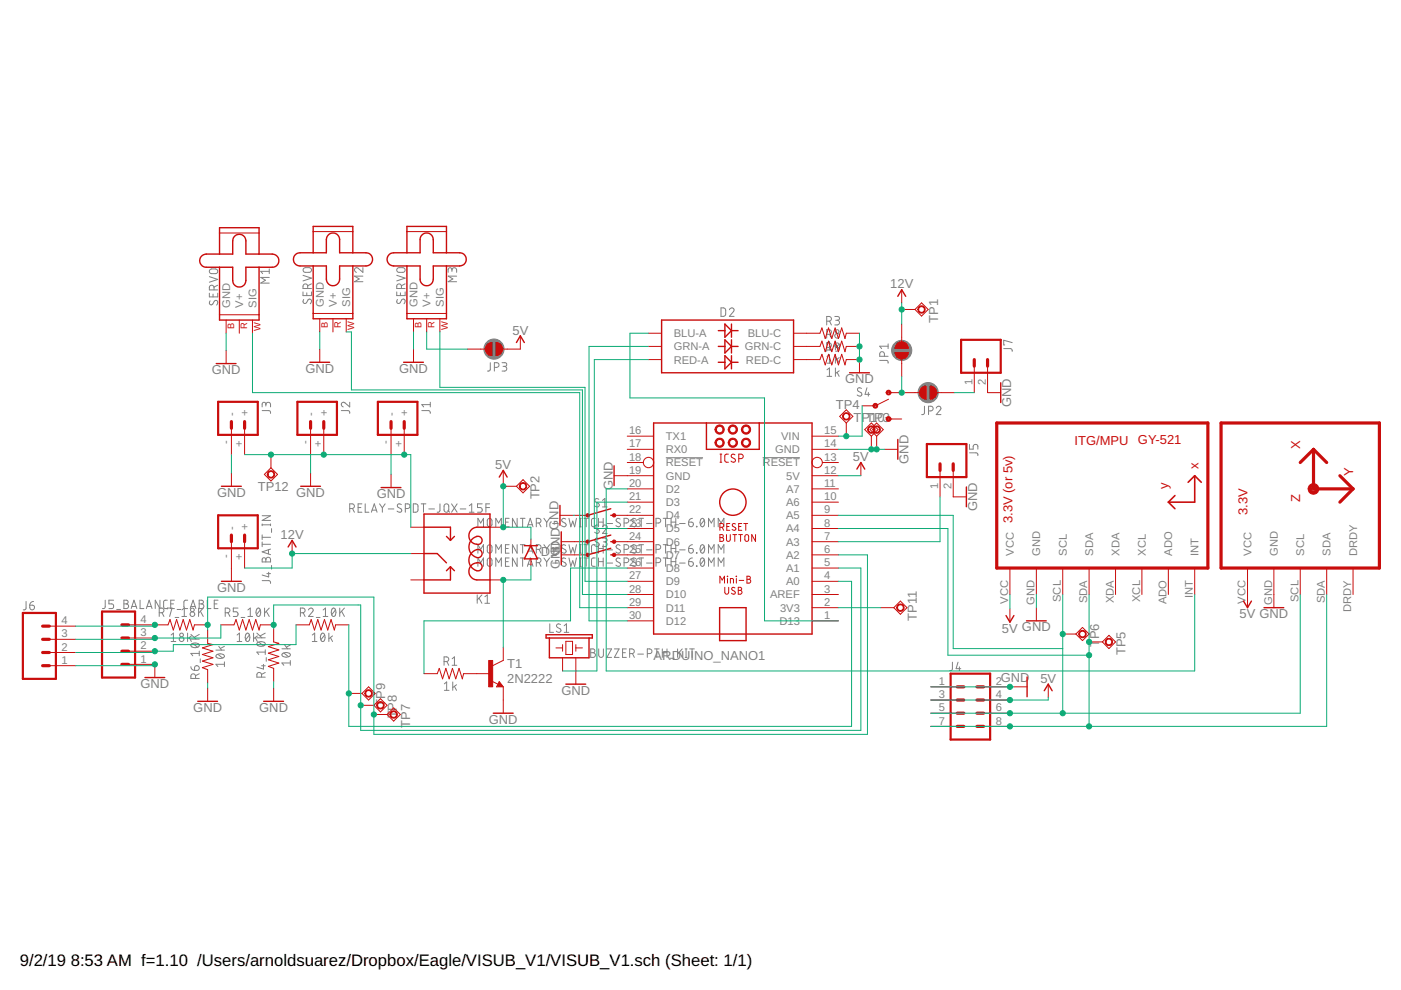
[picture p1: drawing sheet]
<svg xmlns="http://www.w3.org/2000/svg" width="297mm" height="210mm" viewBox="0 0 297 210" stroke-linecap="round" stroke-linejoin="round" font-family="sans-serif">
<g fill="none" stroke="#808080" stroke-width=".21">
<path d="M44.4 58.7l1.8 .5-1.8 .6M44.6 57.1l1.1-.1a.5 .5 0 0 1 .5 .5 .5 .5 0 0 1-.5 .5l-1.1-.1-.2-.3zM57.1 58.8h-1.8l1 .6-1 .6h1.8M57.1 57.5h-1.8l.4 .5M57.1 57v1M64.2 58.4l1.8 .6-1.8 .6M64.4 56.9l1.1-.2a.5 .5 0 0 1 .5 .5 .5 .5 0 0 1-.5 .5l-1.1-.1-.1-.3zM76.9 56.7v1l-1-.8a.49 .49 0 0 0-.7 .2 .49 .49 0 0 0 .4 .6M76.9 58.5h-1.7l1 .6-1 .6h1.7M84.1 58.4l1.8 .6-1.8 .6M84.3 56.9l1.1-.2a.5 .5 0 0 1 .5 .5 .5 .5 0 0 1-.5 .5l-1.1-.1-.2-.3zM95.8 57.3a.5 .5 0 0 1 .5-.5 .5 .5 0 0 1 .5 .5v.4"/>
<path d="M95.8 57.6v-.5a.4 .4 0 0 0-.4-.4 .4 .4 0 0 0-.4 .4v.6M96.8 58.5h-1.8l1 .6-1 .6h1.8M44.4 62.2v.7h1.8v-.7M44.5 63.8l-.1 .6 .4 .2 .2-.1 .4-.6a.46 .46 0 0 1 .7-.1 .46 .46 0 0 1 0 .7l-.2 .2M45.2 62.4v.5M45.4 61.5v-.5a.5 .5 0 0 0-.5-.5 .5 .5 0 0 0-.5 .5v.5h1.8M46.2 60.5l-.8 .4M64.2 61.9v.8h1.8v-.8M64.4 63.5l-.1 .6 .3 .2 .4-.1 .3-.6a.42 .42 0 0 1 .6-.1 .42 .42 0 0 1 .1 .5l-.2 .4M65 62.1v.6M65.2 61.2v-.5a.5 .5 0 0 0-.5-.5 .5 .5 0 0 0-.5 .5v.5h1.8M66 60.2l-.8 .4"/>
<path d="M84.1 61.9v.8h1.8v-.8M84.3 63.5l-.2 .6 .4 .2h.3l.4-.7a.42 .42 0 0 1 .5-.1 .42 .42 0 0 1 .2 .5l-.2 .4M84.9 62.1v.6M85.1 61.2v-.5a.5 .5 0 0 0-.5-.5 .5 .5 0 0 0-.5 .5v.5h1.8M85.9 60.2l-.8 .4M103.9 76.9v1.5l-.2 .3h-.3M104.8 77.9h.5a.5 .5 0 0 0 .5-.5 .5 .5 0 0 0-.5-.5h-.5v1.8M106.4 76.9h.6a.39 .39 0 0 1 .4 .4 .39 .39 0 0 1-.4 .4h-.3M107 77.7a.5 .5 0 0 1 .4 .5 .5 .5 0 0 1-.4 .5h-.6M152.9 65.3h.6l.3 .3v1.1l-.3 .4h-.6zM154.6 65.7a.49 .49 0 0 1 .7-.4 .49 .49 0 0 1 .2 .8l-.9 1h1M175.3 68.1h.5a.5 .5 0 0 0 .5-.5 .5 .5 0 0 0-.5-.5h-.5v1.8"/>
<path d="M175.3 70.9h.5a.5 .5 0 0 0 .5-.5 .5 .5 0 0 0-.5-.5h-.5v1.8M175.3 73.7h.5a.5 .5 0 0 0 .5-.5 .5 .5 0 0 0-.5-.5h-.5v1.8M175.3 72.8l.6-.4v1.8M175.3 75.6l.6-.4v1.8M175.3 78.4l.6-.4v1.8M175.3 74.2h1M175.3 77h1M175.3 79.8h1M175.9 68.1l.4 .8M175.9 70.9l.4 .8M175.9 73.7l.4 .8M177 67.1h.6a.4 .4 0 0 1 .4 .4 .4 .4 0 0 1-.4 .4h-.4"/>
<path d="M177.1 72.9l.3-.2 .5 .2 .1 .8-.9-.1-.1-.3zM177.1 72.4v1.8M177.1 75.2v1.8M177.1 78v1.8M177.5 73.4l.4 .8M177.5 76.2l.4 .8M177.5 79l.4 .8M177.5 67.9a.5 .5 0 0 1 .5 .5 .5 .5 0 0 1-.5 .5h-.5M177.9 73l-.8 .6M177.9 75.8l-.8 .6M177.9 78.6l-.8 .6M178 73.7l-.2 .6-.6 .2"/>
<path d="M186.5 76.4h1.6l.2 .2v.4M187.5 75.5v-.4a.5 .5 0 0 0-.5-.5 .5 .5 0 0 0-.5 .5v.4h1.8M188.3 72.9v1M188.3 73.4h-1.8l.4 .5M212.8 73.9h1.6l.2 .2v.4M214.6 72.6l-1.8-.5v1h.2M55.6 87.1h1.5l.2 .2 .1 .4M56.4 85.8a.5 .5 0 0 1 .5-.5 .5 .5 0 0 1 .5 .5v.5M56.4 86.1v-.4a.39 .39 0 0 0-.4-.4 .39 .39 0 0 0-.4 .4v.6M72.4 87.1h1.5l.2 .2v.4M74.1 85.3v1l-.9-.9a.49 .49 0 0 0-.8 .2 .49 .49 0 0 0 .4 .7M89.4 87.1h1.6l.2 .6"/>
<path d="M91.2 85.3v1M91.2 85.8h-1.8l.4 .5M141.2 97h7.9M161.7 97h7.9M182.6 82.4l-.6-.2-.2 .4 .1 .3 .6 .3a.42 .42 0 0 1 .2 .6 .42 .42 0 0 1-.6 .2l-.4-.2M183.8 82.2l-.4 1.4h1M184.1 83.2v.8M196 86.1v1.6l-.3 .2h-.3M196.9 87.1h.5a.5 .5 0 0 0 .5-.5 .5 .5 0 0 0-.5-.5h-.5v1.8M198.5 86.5a.49 .49 0 0 1 .7-.4 .49 .49 0 0 1 .1 .8l-.8 1h1M205.5 96h1.6l.2 .2v.4M205.5 94.2v1h.8v-.6a.51 .51 0 0 1 .5-.4 .51 .51 0 0 1 .5 .4v.6"/>
<path d="M55.6 111.3h1.8M55.6 111.1v.4M55.6 113.4v1M55.6 114.9v1M55.6 115.4h1.8M55.6 113.9h1.8M55.6 109.3h1.8l-1.8 1h1.8M55.7 118.4l.4-.1 .3 .4a.5 .5 0 0 1 .5-.6 .5 .5 0 0 1 .5 .6v.4h-1.8zM56.4 118.7v.4M56.9 116.6v.9M57.4 111.1v.4M57.4 116.4l-1.8 .6 1.8 .6"/>
<path d="M57.6 112.1v.8M57.6 119.9v.8M74.1 107.8h.6a.5 .5 0 0 0 .4-.5 .5 .5 0 0 0-.4-.5h-.6v1.8M74.7 107.8l.4 .8M75.9 107.6h.6M76.7 106.8h-.8v1.8h.8M77.4 106.8v1.8h.8M78.7 108.6l.7-1.8 .5 1.8M78.9 108.2h.9M80.5 106.8l.6 .9M81.1 107.7v.9M81.7 106.8l-.6 .9"/>
<path d="M82.3 107.9h1.2M85.1 107l-.6-.2-.3 .4 .1 .3 .7 .4a.42 .42 0 0 1 .1 .5 .42 .42 0 0 1-.5 .2l-.4-.2M85.9 107.8h.5a.5 .5 0 0 0 .5-.5 .5 .5 0 0 0-.5-.5h-.5v1.8M87.6 106.8h.7l.3 .4v1.1l-.3 .3h-.7zM89.3 106.8h1M89.8 106.8v1.8M90.9 107.9h1.2M93.3 106.8l-.1 1.6-.2 .2h-.3M94.3 107l.3-.2 .4 .2 .1 1.1a.5 .5 0 0 1-.5 .5 .5 .5 0 0 1-.5-.5zM95 108.2l.3 .4M95.7 106.8l1.2 1.8M96.9 106.8l-1.2 1.8"/>
<path d="M97.6 107.9h1.2M99.5 108.6h1M99.5 107.2l.5-.4v1.8M101.3 111.7v-1.8l.6 1 .6-1v1.8M101.3 117.3v-1.8l.6 1 .6-1v1.8M102.2 106.8h-1v.8h.6a.51 .51 0 0 1 .4 .5 .51 .51 0 0 1-.4 .5h-.6M103 107.6h.8M103.4 110.1l.3-.2 .5 .2 .1 1.1a.5 .5 0 0 1-.5 .5 .5 .5 0 0 1-.5-.5zM103.4 118.5l.3-.2 .5 .2 .1 1.1a.5 .5 0 0 1-.5 .5 .5 .5 0 0 1-.5-.5zM103.4 115.7l.3-.2 .5 .2 .1 1.1a.5 .5 0 0 1-.5 .5 .5 .5 0 0 1-.5-.5zM103.8 106.8h-.8v1.8M105.1 111.7v-1.8l.6 1 .6-1v1.8"/>
<path d="M105.1 117.3v-1.8l.6 1 .6-1v1.8M107.2 110.7h.6M107.2 119.1h.6M107.2 116.3h.6M107.9 109.9h-.7v1.8h.7M107.9 115.5h-.7v1.8h.7M107.9 118.3h-.7v1.8h.7M109.6 109.9v1.8l-1-1.8v1.8M109.6 115.5v1.8l-1-1.8v1.8M109.6 118.3v1.8l-1-1.8v1.8M110.3 109.9h1M110.3 118.3h1"/>
<path d="M110.3 115.5h1M110.8 109.9v1.8M110.8 115.5v1.8M110.8 118.3v1.8M111.8 111.7l.6-1.8 .6 1.8M111.8 117.3l.6-1.8 .6 1.8M112 111.3h.9M112 119.6h.9M112 116.8h.9M113.7 110.9h.5a.5 .5 0 0 0 .5-.5 .5 .5 0 0 0-.5-.5h-.5v1.8M113.7 119.3h.5a.5 .5 0 0 0 .5-.5 .5 .5 0 0 0-.5-.5h-.5v1.8M113.7 116.5h.5a.5 .5 0 0 0 .5-.5 .5 .5 0 0 0-.5-.5h-.5v1.8"/>
<path d="M114.3 110.9l.4 .8M114.3 119.3l.4 .8M114.3 116.5l.4 .8M115.3 109.9l.6 .8M115.3 118.3l.6 .8M115.3 115.5l.6 .8M115.9 110.7v1M115.9 116.3v1M115.9 119.1v1M116.5 109.9l-.6 .8M116.5 118.3l-.6 .8M116.5 115.5l-.6 .8"/>
<path d="M117.2 111h1.1M117.2 119.4h1.1M117.2 116.6h1.1M119.9 110a.46 .46 0 0 0-.6-.1 .46 .46 0 0 0-.1 .7l.6 .3a.45 .45 0 0 1 .1 .7 .45 .45 0 0 1-.7 0l-.2-.2M119.9 118.4a.46 .46 0 0 0-.6-.1 .46 .46 0 0 0-.1 .7l.6 .3a.45 .45 0 0 1 .1 .7 .45 .45 0 0 1-.7 0l-.2-.2M119.9 115.7a.44 .44 0 0 0-.6-.1 .44 .44 0 0 0 0 .6l.5 .3a.45 .45 0 0 1 .1 .7 .45 .45 0 0 1-.7 0l-.2-.2M120.6 109.9l.4 1.8 .4-1.2 .4 1.2 .4-1.8M120.6 118.3l.4 1.8 .4-1.2 .4 1.2 .4-1.8M120.6 115.5l.4 1.8 .4-1.2 .4 1.2 .4-1.8M122.8 111.7h.4M122.8 109.9h.4M122.8 118.3h.4"/>
<path d="M122.8 117.3h.4M122.8 115.5h.4M123 109.9v1.8M123 115.5v1.8M123 118.3v1.8M123.8 109.9h1M123.8 118.3h1M123.8 115.5h1M124.3 109.9v1.8M124.3 115.5v1.8M124.3 118.3v1.8M126.2 109.9h-.6l-.2 .4v1.1l.2 .3h.6"/>
<path d="M126.2 118.3h-.6l-.2 .4v1.1l.2 .3h.6M126.2 115.5h-.6l-.2 .4v1.1l.2 .3h.6M126.9 110.7h1M126.9 109.9v1.8M126.9 115.5v1.8M126.9 118.3v1.8M126.9 119.1h1M126.9 116.3h1M127 105.9l-.3-.2a.41 .41 0 0 0-.5 .2 .41 .41 0 0 0 .1 .5l.6 .3a.45 .45 0 0 1 0 .7 .45 .45 0 0 1-.7 0l-.1-.1M127 114.2a.45 .45 0 0 0-.7 0 .45 .45 0 0 0 0 .7l.6 .2a.48 .48 0 0 1-.1 .8 .48 .48 0 0 1-.7-.3M127 111.4a.45 .45 0 0 0-.7-.1 .45 .45 0 0 0-.1 .7l.7 .4a.45 .45 0 0 1 0 .6 .45 .45 0 0 1-.7 0l-.1-.2M127.7 114.1h.6a.4 .4 0 0 1 .4 .4 .4 .4 0 0 1-.4 .4h-.4"/>
<path d="M127.7 111.7a.48 .48 0 0 1 .7-.4 .48 .48 0 0 1 .2 .8l-.9 1h1M127.7 106.1l.5-.4v1.8M127.7 107.5h1M127.9 109.9v1.8M127.9 115.5v1.8M127.9 118.3v1.8M128.2 114.9a.5 .5 0 0 1 .5 .5 .5 .5 0 0 1-.5 .5h-.5M128.7 111h1.2M128.7 119.4h1.2M128.7 116.6h1.2M131.5 110a.45 .45 0 0 0-.7-.1 .45 .45 0 0 0-.1 .7l.7 .3a.45 .45 0 0 1 0 .7 .45 .45 0 0 1-.7 0l-.1-.2M131.5 118.4a.45 .45 0 0 0-.7-.1 .45 .45 0 0 0-.1 .7l.7 .3a.45 .45 0 0 1 0 .7 .45 .45 0 0 1-.7 0l-.1-.2"/>
<path d="M131.5 115.7a.44 .44 0 0 0-.7-.1 .44 .44 0 0 0 0 .6l.6 .3a.45 .45 0 0 1 0 .7 .45 .45 0 0 1-.7 0l-.1-.2M132.3 110.9h.5a.5 .5 0 0 0 .5-.5 .5 .5 0 0 0-.5-.5h-.5v1.8M132.3 119.3h.5a.5 .5 0 0 0 .5-.5 .5 .5 0 0 0-.5-.5h-.5v1.8M132.3 116.5h.5a.5 .5 0 0 0 .5-.5 .5 .5 0 0 0-.5-.5h-.5v1.8M134.8 110a.45 .45 0 0 0-.6-.1 .45 .45 0 0 0-.2 .7l.7 .3a.46 .46 0 0 1 .1 .7 .46 .46 0 0 1-.7 0l-.2-.2M134.8 118.4a.45 .45 0 0 0-.6-.1 .45 .45 0 0 0-.2 .7l.7 .3a.46 .46 0 0 1 .1 .7 .46 .46 0 0 1-.7 0l-.2-.2M134.8 115.7a.44 .44 0 0 0-.7-.1 .44 .44 0 0 0 .1 .6l.5 .3a.45 .45 0 0 1 .1 .7 .45 .45 0 0 1-.7 0l-.2-.2M135.4 109.9h1M135.4 118.3h1M135.4 115.5h1M136 109.9v1.8M136 115.5v1.8"/>
<path d="M136 118.3v1.8M137.1 111h1.2M137.1 119.4h1.2M137.1 116.6h1.2M139.1 110.9h.5a.5 .5 0 0 0 .5-.5 .5 .5 0 0 0-.5-.5h-.5v1.8M139.1 119.3h.5a.5 .5 0 0 0 .5-.5 .5 .5 0 0 0-.5-.5h-.5v1.8M139.1 116.5h.5a.5 .5 0 0 0 .5-.5 .5 .5 0 0 0-.5-.5h-.5v1.8M140.6 109.9h1M140.6 118.3h1M140.6 115.5h1M141.1 109.9v1.8M141.1 115.5v1.8"/>
<path d="M141.1 118.3v1.8M142.3 110.7h1M142.3 109.9v1.8M142.3 115.5v1.8M142.3 118.3v1.8M142.3 119.1h1M142.3 116.3h1M143.3 109.9v1.8M143.3 115.5v1.8M143.3 118.3v1.8M144.1 111h1.2M144.1 119.4h1.2"/>
<path d="M144.1 116.6h1.2M146 110.7h.6a.5 .5 0 0 1 .4 .6 .5 .5 0 0 1-.5 .4 .5 .5 0 0 1-.5-.5zM146 119.1h.6a.51 .51 0 0 1 .4 .5 .51 .51 0 0 1-.5 .5 .51 .51 0 0 1-.5-.5zM146 116.3h.6a.51 .51 0 0 1 .4 .5 .51 .51 0 0 1-.5 .5 .51 .51 0 0 1-.5-.5zM146.8 109.9l-.6 .3-.2 .5M146.8 118.3l-.6 .3-.2 .5M146.8 115.5l-.6 .3-.2 .5M147.7 111.6l.1 .1zM147.7 117.2l.1 .1zM147.7 120l.1 .1zM148.7 110l.2-.1a1.07 1.07 0 0 1 0 1.8 1.12 1.12 0 0 1-.2-1.7zM148.7 118.4l.2-.1a1.06 1.06 0 0 1 0 1.8 1.11 1.11 0 0 1-.2-1.7z"/>
<path d="M148.7 115.6l.2-.1a1.07 1.07 0 0 1 0 1.8 1.12 1.12 0 0 1-.2-1.7zM149.3 110.3l-.8 1M149.3 118.7l-.8 1M149.3 115.9l-.8 1M150.2 111.7v-1.8l.6 1 .6-1v1.8M150.2 117.3v-1.8l.6 1 .6-1v1.8M152.3 111.7v-1.8l.6 1 .6-1v1.8M152.3 117.3v-1.8l.6 1 .6-1v1.8M5.5 127.5v1.6l-.2 .2h-.4M6.3 128.3h.6a.51 .51 0 0 1 .4 .6 .51 .51 0 0 1-.5 .4 .51 .51 0 0 1-.5-.5zM7.1 127.5l-.6 .3-.2 .5M22.3 127.3v1.5l-.2 .2h-.4"/>
<path d="M24.1 127.3h-1v.7h.6a.51 .51 0 0 1 .4 .5 .51 .51 0 0 1-.4 .5h-.6M24.7 129.2h.8M26.3 127.3h.5a.39 .39 0 0 1 .4 .3 .39 .39 0 0 1-.4 .4 .5 .5 0 0 1 .5 .5 .5 .5 0 0 1-.5 .5h-.5zM26.3 128h.5M27.8 129l.6-1.7 .6 1.7M28 128.6h.9M29.7 127.3v1.7h.8M31 129l.6-1.7 .6 1.7M31.2 128.6h.9M33.8 129.9h.4a.5 .5 0 0 0 .6-.5 .5 .5 0 0 0-.6-.5h-.4v1.8M33.9 127.3v1.7l-1-1.7v1.7M34.4 129.9l.4 .8"/>
<path d="M35.5 127.3h-.6l-.2 .3v1.2l.2 .2h.6M35.5 129.1v-.2h1l-.5 1.8M36.2 128h.6M36.3 136h1M36.3 134.6l.5-.4v1.8M37 127.3h-.8v1.7h.8M37.1 130.9h.8M37.5 129.2h.8M38.6 130.7h1M38.6 129.3l.5-.4v1.8M39.8 134.2v1.8M39.8 127.3h-.6l-.2 .3 .1 1.3 .7 .1"/>
<path d="M40.1 135.2l.5 .8M40.3 129l.6-1.7 .6 1.7M40.5 128.6h.9M40.5 135.5h1.7M40.5 134.5l1.1 1M40.6 136.5a1.11 1.11 0 0 1 1.6 .3 1.03 1.03 0 0 1-1.7 0zM40.6 134.8l-.8 .6M40.9 136.4l1 .8M42.1 128.9v1.8M42.2 127.3h.5a.39 .39 0 0 1 .4 .3 .39 .39 0 0 1-.4 .4 .5 .5 0 0 1 .5 .5 .5 .5 0 0 1-.5 .5h-.5zM42.2 128h.5M42.2 138.5h-1.7l.4 .5"/>
<path d="M42.2 138v1M42.2 134.5l-1 .6M42.5 139.7v.8M42.5 129.6l.6 1.1M43.1 128.9l-1 1.1M43.9 127.3v1.7h.8M45.4 128h.6M45.8 137.8h1.8M45.9 138.9a1.12 1.12 0 0 1 1.7 .2 1.07 1.07 0 0 1-1.8 0zM46.2 138.7l1 .8M46.2 127.3h-.8v1.7h.8M46.4 137l.6 .8"/>
<path d="M47.6 137l-.9 .5M47.8 129.9h.4a.5 .5 0 0 0 .6-.5 .5 .5 0 0 0-.6-.5h-.4v1.8M48.3 129.9l.4 .8M50.3 134.6l.5-.4v1.8M50.3 136h1M50.5 128.9h-1v.8h.6a.51 .51 0 0 1 .4 .5 .51 .51 0 0 1-.4 .5h-.6M51.1 130.9h.8M52.2 134.4l.3-.2a1.06 1.06 0 0 1 0 1.8 1.09 1.09 0 0 1-.3-1.6zM52.6 130.7h1M52.6 129.3l.5-.4v1.8M52.9 134.6l-.8 1M53.8 134.2v1.8"/>
<path d="M54.1 135.2l.5 .8M54.5 135.2h1.7M54.5 134.2l1 1M54.5 129l.3-.1a1.06 1.06 0 0 1 0 1.8 1.11 1.11 0 0 1-.3-1.7zM54.6 136.3a1.11 1.11 0 0 1 1.6 .2 1.06 1.06 0 0 1-1.7 0zM54.6 134.8l-.8 .6M54.9 136.1l1 .8M55.2 129.3l-.8 1M55.6 123.1h1.5l.2 .3 .1 .3M56.1 128.9v1.8M56.2 138.3h-1.7l.4 .5M56.2 137.8v1"/>
<path d="M56.2 134.2l-1 .6M56.5 139.4v.8M56.5 129.6l.6 1.1M56.6 121.6h.8M57 121.3v1l-1.4-.4M57.1 128.9l-1 1.1M59.8 137.6h1.8M59.8 138.7a1.15 1.15 0 0 1 1.8 .1 1.03 1.03 0 0 1-1.8 0zM60.2 138.5l1 .7M60.4 136.8l.6 .8M61.6 136.8l-.9 .4M63.7 129.9h.5a.5 .5 0 0 0 .5-.5 .5 .5 0 0 0-.5-.5h-.5v1.8"/>
<path d="M64.3 129.9l.4 .8M65.4 129.3a.49 .49 0 0 1 .7-.4 .49 .49 0 0 1 .2 .8l-.9 1h1M66.2 136h1M66.2 134.6l.5-.4v1.8M67.1 130.9h.8M68.2 134.4l.2-.2a1.06 1.06 0 0 1 0 1.8 1.09 1.09 0 0 1-.2-1.6zM68.5 130.7h1M68.5 129.3l.5-.4v1.8M68.8 134.6l-.8 1M69.7 134.2v1.8M70.1 135.2l.4 .8M70.5 129l.2-.1a1.03 1.03 0 0 1 0 1.8 1.13 1.13 0 0 1-.2-1.7z"/>
<path d="M70.5 134.8l-.8 .6M71.1 129.3l-.8 1M72 128.9v1.8M72.4 129.6l.6 1.1M73 128.9l-1 1.1M95.9 139.7l.5-.4v1.8M101.2 126.1v1.8M101.3 120.1v-1.8l.6 1 .6-1v1.8M101.6 126.8l.6 1.1M102.2 126.1l-1 1.1M102.8 126.5l.5-.4v1.8M102.8 127.9h1"/>
<path d="M105.1 120.1v-1.8l.6 1 .6-1v1.8M111.8 120.1l.6-1.8 .6 1.8M116.6 132.3v1.8h.8M118.8 132.4a.45 .45 0 0 0-.6 0 .45 .45 0 0 0 0 .6l.5 .3a.45 .45 0 0 1 .1 .7 .45 .45 0 0 1-.7 0l-.2-.2M119.6 134.1h1M119.6 132.7l.5-.4v1.8M122.8 120.1h.4M125.2 137.6h.5a.4 .4 0 0 1 .4 .4 .4 .4 0 0 1-.4 .4 .5 .5 0 0 1 .5 .5 .5 .5 0 0 1-.5 .5h-.5zM125.2 138.4h.5M126.9 137.6v1.3a.5 .5 0 0 0 .5 .5 .5 .5 0 0 0 .5-.5v-1.3M128.7 137.6h1l-1 1.8h1M130.3 137.6h1l-1 1.8h1"/>
<path d="M132 138.4h.6M132.8 137.6h-.8v1.8h.8M133.5 138.6h.5a.5 .5 0 0 0 .5-.5 .5 .5 0 0 0-.5-.5h-.5v1.8M134.1 138.6l.4 .8M135.2 138.7h1.2M137.2 138.6h.5a.5 .5 0 0 0 .5-.5 .5 .5 0 0 0-.5-.5h-.5v1.8M138.8 137.6h1M139.3 137.6v1.8M140.4 138.4h1M140.4 137.6v1.8M141.4 137.6v1.8M142.1 139.6h.8"/>
<path d="M143.7 137.6v1.8M144.1 138.3l.6 1.1M144.7 137.6l-1 1.1M145.3 139.4h.4M145.3 137.6h.4M145.5 137.6v1.8M146.2 137.6h1M146.7 137.6v1.8M150.2 120.1v-1.8l.6 1 .6-1v1.8M152.3 120.1v-1.8l.6 1 .6-1v1.8M40.5 141.4l.2 .5 .6 .2M41.4 141.3a.51 .51 0 0 1 .8 .1 .51 .51 0 0 1-.4 .7h-.5z"/>
<path d="M41.5 143.8v-.4a.5 .5 0 0 0-.5-.5 .5 .5 0 0 0-.5 .5v.4h1.7M42.2 142.9l-.7 .4M47.6 140.8h-1.8l.4 .5M47.6 140.3v1M55.5 143.6v-.5a.5 .5 0 0 0-.5-.5 .5 .5 0 0 0-.5 .5v.5h1.7M55.5 141.2h.7M55.9 140.9v1l-1.4-.4M56.2 142.6l-.7 .4M61.6 140.6h-1.8l.4 .5M61.6 140.1v1M94.1 140.3h.5a.5 .5 0 0 0 .5-.5 .5 .5 0 0 0-.5-.5h-.5v1.8M94.2 145l.5-.4v1.8"/>
<path d="M94.2 146.4h1M94.7 140.3l.4 .8M95.9 141.1h1M96 144.6v1.8M96.4 145.5l.4 .9M96.8 145.2l-.8 .6M201.9 140.4v1.5l-.2 .3h-.4M203.1 140.4l-.4 1.4h1M203.4 141.4v.8"/>
<circle cx="177.5" cy="70.3" r=".39"/>
<circle cx="177.5" cy="71.2" r=".5"/>
<circle cx="38.5" cy="134.6" r=".4"/>
<circle cx="38.5" cy="135.5" r=".49"/>
<circle cx="40.8" cy="129.3" r=".4"/>
<circle cx="40.8" cy="130.2" r=".5"/>
</g>
<g fill="#808080" stroke="#808080" stroke-width=".21">
<circle cx="191.2" cy="74.3" r="2.14"/>
<circle cx="196.8" cy="83.2" r="2.14"/>
<circle cx="104.7" cy="74" r="2.14"/>
</g>
<g fill="none" stroke="#c90d0c" stroke-width=".3">
<path d="M42.7 54.4l.4-.4 .6-.1h5.6v-2.8a1.4 1.4 0 0 1 1.4-1.4 1.4 1.4 0 0 1 1.4 1.4v2.8h5.6a1.4 1.4 0 0 1 1.4 1.4 1.4 1.4 0 0 1-1.4 1.4h-5.6v2.8a1.4 1.4 0 0 1-1.4 1.4 1.4 1.4 0 0 1-1.4-1.4v-2.8h-5.6a1.39 1.39 0 0 1-1.2-.8 1.39 1.39 0 0 1 .2-1.5zM46.5 53.9v-5.6h8.4v5.6M46.5 56.7v11.2h8.4v-11.2M62.5 54.1l.5-.4 .6-.1h5.6v-2.8a1.41 1.41 0 0 1 1.4-1.4 1.41 1.41 0 0 1 1.4 1.4v2.8h5.6a1.4 1.4 0 0 1 1.4 1.4 1.4 1.4 0 0 1-1.4 1.4h-5.6v2.8a1.41 1.41 0 0 1-1.4 1.4 1.41 1.41 0 0 1-1.4-1.4v-2.8h-5.6a1.39 1.39 0 0 1-1.3-.8 1.39 1.39 0 0 1 .2-1.5zM66.4 53.6v-5.6h8.4v5.6M66.4 56.4v11.2h8.4v-11.2M82.6 53.9l.9-.3h5.6v-2.8a1.4 1.4 0 0 1 1.4-1.4 1.4 1.4 0 0 1 1.4 1.4v2.8h5.6a1.4 1.4 0 0 1 1.3 1.4 1.4 1.4 0 0 1-1.3 1.4h-5.6v2.8a1.4 1.4 0 0 1-1.4 1.4 1.4 1.4 0 0 1-1.4-1.4v-2.8h-5.6a1.4 1.4 0 0 1-1.4-1 1.4 1.4 0 0 1 .5-1.5zM86.3 53.6v-5.6h8.4v5.6M86.3 56.4v11.2h8.4v-11.2M45.8 77.1h4.2M65.7 76.8h4.2M85.6 76.8h4.2"/>
<path d="M109.5 72.6l.8-1.4 .9 1.4M140.3 67.9h28v11.1h-28zM152.3 76.8h1.4M152.3 73.4h1.4M152.3 70.1h1.4M153.7 68.7l1.4 1.4-1.4 1.4zM153.7 72.1l1.4 1.3-1.4 1.4zM153.7 75.4l1.4 1.4-1.4 1.4zM155.1 76.8h1.4M155.1 68.7v2.8M155.1 72.1v2.7M155.1 75.4v2.8"/>
<path d="M155.1 73.4h1.4M155.1 70.1h1.4M180.1 79h4.2M190.4 62.8l.8-1.4 .8 1.4M130.2 98.8v4.2M138.6 89.7h33.6v44.7h-33.6zM149.8 89.7v5.6h11.2v-5.6M181.7 99.5l.8-1.4 .8 1.4M190.4 93.2v4.2M212.2 81.2v4.1M46.9 103.1h4.3M61.1 116l.8-1.4 .9 1.4"/>
<path d="M63.8 103.1h4.1M80.8 103.4h4.2M89.9 109h14v16.8h-14zM89.9 111.8h5.6v2.8M89.9 117.4h2.8l2 1.9M94.7 113.7l.8 .9M96.4 113.7l-.9 .9M103.9 111.8h-2.8a1.79 1.79 0 0 0-1.6 2.2 1.79 1.79 0 0 0 2.5 1.1 .91 .91 0 0 0-.1-1.2 .91 .91 0 0 0-1.2 0 2.28 2.28 0 0 0-1.2 2.5 2.28 2.28 0 0 0 2.1 1.8 .9 .9 0 0 0 .5-1.3 .9 .9 0 0 0-1.4-.2 2.28 2.28 0 0 0-1.3 2.5 2.28 2.28 0 0 0 2.2 1.8 .92 .92 0 0 0 .5-1.3 .92 .92 0 0 0-1.4-.3 1.81 1.81 0 0 0-1.3 1.9 1.81 1.81 0 0 0 1.7 1.7h2.8M105.9 101.2l.8-1.5 .8 1.5M111.2 115.7h2.8M112.6 115.7l1.4 2.8h-2.8zM118.7 107.2v4.2"/>
<path d="M119 112.8v6.9M129.5 109.3h.7M129.5 107.9l-4.9 1.4M129.5 117.6h.7M129.5 116.2l-4.9 1.4M129.5 114.9h.7M129.5 113.5l-4.9 1.4M204.9 103.3v4.1M46.9 123.3h4.3M95.5 120.2v2.8h-5.6M95.5 120.2l-.8 .8M95.5 120.2l.9 .8"/>
<path d="M115.8 134.6h9.8v.7h-9.8zM116.5 135.3v4.2h8.4v-4.2M152.6 128.8h5.6v7h-5.6zM213.3 130.5l.8 1.4 .9-1.4M217.6 131.6h4.2M263.7 127.4l.8 1.4 .8-1.4M268 128.8h4.2M30.7 143.7h4.2M41.9 148.7h4.2M55.9 148.7h4.2M104.6 151.2h4.2M105.9 145.1l.1 .3h-.4l.3-.6 .5 .7h-.8"/>
<path d="M120 145.1h4.2M217.8 143.5v4.2M221.4 146.5l.8-1.4 .9 1.4"/>
<circle cx="155.4" cy="106.5" r="2.79"/>
</g>
<g fill="none" stroke="#c90d0c" stroke-width=".21">
<path d="M46.5 49.4h8.4M66.4 49.1h8.4M86.3 49.1h8.4M46.5 66.7h8.4M47.9 67.9v2.8M47.9 74.3v2.8M50.7 67.9v2.8M53.5 67.9v2.8M66.4 66.5h8.4M67.8 67.6v2.8M67.8 74v2.8M70.6 67.6v2.8"/>
<path d="M73.4 67.6v2.8M86.3 66.5h8.4M87.7 67.6v2.8M87.7 74v2.8M90.5 67.6v2.8M93.3 67.6v2.8M99.1 74h3.8M110.3 71.2v2.8h-3.7M137.5 70.7h2.8M137.5 73.4h2.8M137.5 76.2h2.8M168.3 70.7h5.5l.5-1.2 .7 2.3 .7-2.3 .7 2.3 .7-2.3 .7 2.3 .7-2.3 .7 2.3 .2-1.1h2.8"/>
<path d="M168.3 73.4h5.5l.5-1.1 .7 2.3 .7-2.3 .7 2.3 .7-2.3 .7 2.3 .7-2.3 .7 2.3 .2-1.2h2.8M168.3 76.2h5.5l.5-1.1 .7 2.3 .7-2.3 .7 2.3 .7-2.3 .7 2.3 .7-2.3 .7 2.3 .2-1.2h2.8v2.8M191.2 61.4v2.8M191.2 68.7v3.8M191.2 76.1v3.8M191.2 65.6h2.8M194 65.6l1.4-1.4 1.4 1.4-1.4 1.4zM206.6 77.6v5.6M209.4 77.6v5.6h2.8M49.1 90.8v5.6M51.9 90.8v5.6M57.4 99.2l1.4 1.4-1.4 1.4-1.4-1.4z"/>
<path d="M57.4 96.4v2.8M65.8 90.8v5.6M68.6 90.8v5.6M82.9 90.8v5.6M85.7 90.8v5.6M106.7 99.7v2.9M133 92.5h5.6M133 95.3h5.6M133 98.1h3.4M152.7 98h.3M152.7 96.3h.3M152.8 96.3v1.7"/>
<path d="M154.4 96.3h-.5l-.2 .4v1.1l.2 .2h.5M155.8 96.4l-.5-.1-.3 .4 .1 .2 .6 .4a.43 .43 0 0 1 .1 .6 .43 .43 0 0 1-.6 0l-.2-.1M156.6 97.2h.5a.48 .48 0 0 0 .5-.4 .48 .48 0 0 0-.5-.5h-.5v1.7M172.2 92.5h5.6M172.2 95.3h5.6M174.3 98.1h3.5M178 88.3l1.4-1.4 1.4 1.4-1.4 1.4zM179.4 89.7v2.8M182.5 98.1v2.8M183.3 91.1l1.4-1.4 1.5 1.4-1.5 1.4zM184.5 91.1l1.4-1.4 1.4 1.4-1.4 1.4zM184.7 92.5v2.8"/>
<path d="M185.9 92.5v2.8M187.6 95.3h2.8M188.4 84.6l-2.8 1.4h-2.8M188.4 88.8h2.8M188.4 83.2h6.6M198.6 83.2h3.8M199.3 99.7v5.6M202.1 99.7v5.6h2.8M49.1 100.3v2.8M49.1 114.9v8.4M51.9 114.9v5.5M61.9 114.6v2.8"/>
<path d="M65.8 100.3v2.8M82.9 100.6v2.8M87.1 111.8h2.8M87.1 117.4h2.8M103.9 111.8h2.8M106.7 103.1h2.8M109.5 103.1l1.4-1.4 1.4 1.4-1.4 1.4zM112.6 114.3v1.4M112.6 118.5v1.4M118.7 109.3h2.8M119 114.9h5.6M119 117.6h5.6"/>
<path d="M121.8 109.3h2.8M130.2 100.9h8.4M130.2 109.3h8.4M130.2 114.9h8.4M130.2 117.6h8.4M133 103.7h5.6M133 106.5h5.6M133 112.1h5.6M152.6 111.8h.4a.4 .4 0 0 0 .4-.4 .4 .4 0 0 0-.4-.4h-.4v1.4M152.6 113.3l.7 .2 .1 .2-.4 .3a.4 .4 0 0 1 .4 .4 .4 .4 0 0 1-.4 .4h-.4zM152.6 114h.4M153.1 111.8l.3 .6"/>
<path d="M154 113.3v1.1a.4 .4 0 0 0 .4 .4 .4 .4 0 0 0 .4-.4v-1.1M154.1 111.6h.5M154.7 111h-.6v1.4h.6M155.4 113.3h.8M155.8 113.3v1.5M155.9 111.1a.37 .37 0 0 0-.5-.1 .37 .37 0 0 0-.1 .5l.6 .4a.4 .4 0 0 1-.1 .6 .4 .4 0 0 1-.6-.3M156.6 111.6h.5M156.6 113.3h.8M157 113.3v1.5M157.3 111h-.7v1.4h.7M157.7 111h.8M158.1 113.5h.5l.1 .9a.4 .4 0 0 1-.4 .4 .4 .4 0 0 1-.4-.4z"/>
<path d="M158.1 111v1.4M160.2 113.3v1.5l-.8-1.5v1.5M172.2 100.9h5.6M172.2 103.7h5.6M172.2 106.5h5.6M172.2 109.3h5.6M172.2 112.1h5.6M172.2 114.9h5.6M172.2 117.6h5.6M10.5 138.3h5.5M10.5 135.6h5.5M10.5 132.8h5.5"/>
<path d="M27.2 132.5h8.4l.4-1.1 .7 2.2 .7-2.2 .7 2.2 .7-2.2 .7 2.2 .7-2.2 .7 2.2 .3-1.1h2.8M27.2 138.1h5.6M27.2 135.3h5.6M44 133.6v2.8l1.1 .3-2.2 .7 2.2 .7-2.2 .7 2.2 .7-2.2 .7 2.2 .7-2.2 .7 1.1 .4v2.8M46.8 132.5h2.8l.4-1.1 .7 2.2 .7-2.2 .7 2.2 .7-2.2 .7 2.2 .7-2.2 .7 2.2 .3-1.1h2.8M58 133.3v2.8l1.1 .3-2.2 .7 2.2 .7-2.2 .7 2.2 .7-2.2 .7 2.2 .7-2.2 .7 1.1 .4v2.8M62.8 132.5h2.8l.4-1.1 .7 2.2 .7-2.2 .7 2.2 .7-2.2 .7 2.2 .7-2.2 .7 2.2 .3-1.1h2.8M87.1 123h2.8M103.9 123h2.8M106.7 137.2v2.8l-2.2 1.1M117.9 137.4h1.4M119.3 136.7v1.4"/>
<path d="M119.3 139.5v2.8M120 136h1.4v2.8h-1.4zM122.1 137.4h1.4M122.1 136.7v1.4M122.1 139.5v5.6M133 120.4h5.6M133 123.3h5.6M133 126h5.6M133 128.8h5.6M133 131.6h5.6M152.6 123.6v-1.4l.5 .8 .5-.8v1.4M153.7 124.5v1.1a.41 .41 0 0 0 .4 .4 .41 .41 0 0 0 .4-.4v-1.1"/>
<path d="M154.2 122.2l.1 .1zM154.2 122.7v.9M154.9 123.6v-.9l.6 .1v.8M155.8 124.7l-.5-.2-.2 .4 .6 .5a.4 .4 0 0 1 0 .6 .4 .4 0 0 1-.6-.2M156.1 122.2l.1 .1zM156.1 122.7v.9M156.5 124.5l.7 .2v.2l-.3 .3a.4 .4 0 0 1 .4 .4 .4 .4 0 0 1-.4 .4h-.4zM156.5 125.2h.4M156.7 123.1h1M158.4 122.2l.6 .1 .1 .3-.3 .2a.4 .4 0 0 1 .4 .4 .4 .4 0 0 1-.4 .4h-.4zM158.4 122.8h.4M172.2 120.4h5.6"/>
<path d="M172.2 123.3h5.6M172.2 126h5.6M172.2 128.8h5.6M172.2 131.6h5.6M186.7 128.8h2.8M189.5 128.8l1.4-1.4 1.4 1.4-1.4 1.4zM214.1 120.4v5.6M214.1 129.1v2.8M219.7 120.4v5.6M219.7 128.8v2.8M225.3 120.4v5.6M225.3 134.4h2.8"/>
<path d="M228.1 134.4l1.4-1.4 1.4 1.4-1.4 1.4zM230.9 120.4v5.6M230.9 136.1h2.8M233.7 136.1l1.4-1.4 1.4 1.4-1.4 1.4zM236.5 120.4v5.6M242.1 120.4v5.6M247.7 120.4v5.6M253.3 120.4v5.6M264.5 120.4v8.4M270.1 120.4v8.4M275.7 120.4v5.6M281.3 120.4v5.6"/>
<path d="M286.9 120.4v5.6M10.5 141.1h5.5M27.2 140.9h5.6v2.8M44 145.9v2.8M58 145.9v2.8M74 147h2.8M76.5 149.5h2.8M78.1 145.6l1.4 1.4-1.4 1.4-1.3-1.4zM79.3 151.5h2.8M79.3 149.5l1.4-1.4 1.4 1.4-1.4 1.4zM83.5 150.1l1.4 1.4-1.4 1.4-1.4-1.4zM89.9 142.8h2.8l.4-1.1 .7 2.2 .7-2.2 .7 2.2 .7-2.2 .7 2.2 .7-2.2 .7 2.2 .3-1.1h5.6"/>
<path d="M104.2 144.4l1.4 .7M105.9 144.5l.8 1.1h-1.4zM106.7 145.6v5.6M197.3 145.6h5.6M197.3 148.4h5.6M197.3 151.2h5.6M197.3 154h5.6M208.5 145.6h5.6M208.5 148.4h5.6M208.5 151.2h5.6M208.5 154h5.6M215 145.6h2.8"/>
<path d="M222.2 145.1v2.7"/>
<circle cx="137.5" cy="98.1" r="1.1"/>
<circle cx="173.2" cy="98.1" r="1.1"/>
</g>
<g fill="#c90d0c" stroke="#c90d0c" stroke-width=".21">
<path d="M152 93.1a.98 .98 0 0 1 1.5 .4 .98 .98 0 0 1-.7 1.3 .98 .98 0 0 1-1.2-.9h.3a.7 .7 0 0 1 .9-.7 .7 .7 0 0 1 .3 1.1 .7 .7 0 0 1-1.2-.2v-.2h-.3z" fill-rule="evenodd"/>
<path d="M154.8 90.3a.99 .99 0 0 1 1.5 .4 .99 .99 0 0 1-.7 1.3 .99 .99 0 0 1-1.2-.9h.3a.7 .7 0 0 1 1-.6 .7 .7 0 0 1 .1 1.2 .7 .7 0 0 1-1.1-.4v-.2h-.3z" fill-rule="evenodd"/>
<path d="M157.4 90.5a.98 .98 0 0 1 1.6 0 .98 .98 0 0 1-.5 1.5 .98 .98 0 0 1-1.3-.9h.3a.7 .7 0 0 1 1-.6 .7 .7 0 0 1 .1 1.2 .7 .7 0 0 1-1.1-.4v-.2h-.3z" fill-rule="evenodd"/>
<path d="M152 90.3a.98 .98 0 0 1 1.5 .4 .98 .98 0 0 1-.7 1.3 .98 .98 0 0 1-1.2-.9h.3a.7 .7 0 0 1 .9-.7 .7 .7 0 0 1 .3 1.2 .7 .7 0 0 1-1.2-.3v-.2h-.3z" fill-rule="evenodd"/>
<path d="M157.4 93.3a.98 .98 0 0 1 1.6 0 .98 .98 0 0 1-.5 1.5 .98 .98 0 0 1-1.3-.9h.3a.7 .7 0 0 1 1-.6 .7 .7 0 0 1 .1 1.2 .7 .7 0 0 1-1.1-.4v-.2h-.3z" fill-rule="evenodd"/>
<path d="M154.8 93.1a.99 .99 0 0 1 1.5 .4 .99 .99 0 0 1-.7 1.3 .99 .99 0 0 1-1.2-.9h.3a.7 .7 0 0 1 1-.6 .7 .7 0 0 1 .1 1.2 .7 .7 0 0 1-1.1-.4v-.2h-.3z" fill-rule="evenodd"/>
<path d="M190.2 72.9a1.41 1.41 0 0 1 1.5-.3 1.41 1.41 0 0 1 .9 1.3h-2.8z" fill-rule="evenodd"/>
<path d="M189.8 74.7h2.8a1.41 1.41 0 0 1-1.4 1.4 1.41 1.41 0 0 1-1.4-1.4z" fill-rule="evenodd"/>
<path d="M188.1 82.8a.51 .51 0 0 1 .7 .2 .51 .51 0 0 1-.3 .7 .51 .51 0 0 1-.6-.5h.2a.28 .28 0 0 1 .4-.2 .28 .28 0 0 1 .1 .5 .28 .28 0 0 1-.5-.1l-.2-.2z" fill-rule="evenodd"/>
<path d="M188.1 88.4a.51 .51 0 0 1 .7 .2 .51 .51 0 0 1-.3 .7 .51 .51 0 0 1-.6-.5h.2a.28 .28 0 0 1 .4-.2 .28 .28 0 0 1 .1 .5 .28 .28 0 0 1-.5-.1l-.2-.2z" fill-rule="evenodd"/>
<path d="M185.3 85.6a.51 .51 0 0 1 .8 .2 .51 .51 0 0 1-.4 .7 .51 .51 0 0 1-.6-.5h.2a.28 .28 0 0 1 .4-.2 .28 .28 0 0 1 .1 .5 .28 .28 0 0 1-.5-.1l-.2-.2z" fill-rule="evenodd"/>
<path d="M194.8 65.1a.78 .78 0 0 1 1.2 .1 .78 .78 0 0 1-.4 1.2 .78 .78 0 0 1-1-.8h.2a.61 .61 0 0 1 .9-.5 .61 .61 0 0 1 .1 1 .61 .61 0 0 1-1-.3v-.2h-.2z" fill-rule="evenodd"/>
<path d="M110.3 102.6a.78 .78 0 0 1 1.2 .1 .78 .78 0 0 1-.4 1.1 .78 .78 0 0 1-1-.7h.2a.62 .62 0 0 1 .9-.5 .62 .62 0 0 1 .1 1 .62 .62 0 0 1-1-.3v-.2h-.2z" fill-rule="evenodd"/>
<path d="M185.3 90.6a.79 .79 0 0 1 1.2 0 .79 .79 0 0 1-.4 1.2 .79 .79 0 0 1-1-.7h.2a.62 .62 0 0 1 .8-.6 .62 .62 0 0 1 .2 1 .62 .62 0 0 1-1-.2v-.2h-.2z" fill-rule="evenodd"/>
<path d="M178.8 87.8a.79 .79 0 0 1 1.3 0 .79 .79 0 0 1-.4 1.2 .79 .79 0 0 1-1.1-.7h.2a.62 .62 0 0 1 .8-.6 .62 .62 0 0 1 .3 1 .62 .62 0 0 1-1-.2l-.1-.2h-.2z" fill-rule="evenodd"/>
<path d="M234.7 135.4a.78 .78 0 0 1 1.1 .4 .78 .78 0 0 1-.5 1.1 .78 .78 0 0 1-1-.8h.2a.61 .61 0 0 1 .9-.5 .61 .61 0 0 1 .1 1 .61 .61 0 0 1-1-.3v-.2h-.2l.1-.3z" fill-rule="evenodd"/>
<path d="M228.9 133.9a.79 .79 0 0 1 1.3 .1 .79 .79 0 0 1-.5 1.2 .79 .79 0 0 1-1-.8h.2a.62 .62 0 0 1 .8-.6 .62 .62 0 0 1 .2 1.1 .62 .62 0 0 1-1-.3v-.2h-.2z" fill-rule="evenodd"/>
<path d="M82.8 151a.79 .79 0 0 1 1.3 .1 .79 .79 0 0 1-.4 1.2 .79 .79 0 0 1-1-.8h.1a.62 .62 0 0 1 .9-.6 .62 .62 0 0 1 .2 1 .62 .62 0 0 1-1-.2l-.1-.2h-.1z" fill-rule="evenodd"/>
<path d="M80.1 149.1a.79 .79 0 0 1 1.2 0 .79 .79 0 0 1-.4 1.2 .79 .79 0 0 1-1-.8h.2a.62 .62 0 0 1 .8-.6 .62 .62 0 0 1 .2 1 .62 .62 0 0 1-1-.2v-.2h-.2z" fill-rule="evenodd"/>
<path d="M77.5 146.5a.79 .79 0 0 1 1.3 .1 .79 .79 0 0 1-.4 1.2 .79 .79 0 0 1-1-.8h.1a.62 .62 0 0 1 .9-.6 .62 .62 0 0 1 .2 1 .62 .62 0 0 1-1-.2l-.1-.2h-.1z" fill-rule="evenodd"/>
<path d="M184.1 90.6a.79 .79 0 0 1 1.3 0 .79 .79 0 0 1-.4 1.2 .79 .79 0 0 1-1-.7h.1a.62 .62 0 0 1 .9-.6 .62 .62 0 0 1 .2 1 .62 .62 0 0 1-1-.2l-.1-.2h-.1z" fill-rule="evenodd"/>
<path d="M190.3 128.4a.79 .79 0 0 1 1.3 0 .79 .79 0 0 1-.5 1.2 .79 .79 0 0 1-1-.8h.2a.62 .62 0 0 1 .8-.6 .62 .62 0 0 1 .2 1 .62 .62 0 0 1-1-.2v-.2h-.2z" fill-rule="evenodd"/>
<path d="M56.8 100.1a.79 .79 0 0 1 1.3 0 .79 .79 0 0 1-.4 1.2 .79 .79 0 0 1-1-.7h.1a.62 .62 0 0 1 .9-.6 .62 .62 0 0 1 .2 1 .62 .62 0 0 1-1-.2l-.1-.2h-.1z" fill-rule="evenodd"/>
<path d="M195.4 82.3l.5-.4h.5v2.7a1.4 1.4 0 0 1-1.3-.8 1.4 1.4 0 0 1 .3-1.5z" fill-rule="evenodd"/>
<path d="M197.2 81.9a1.4 1.4 0 0 1 1.4 1.3 1.4 1.4 0 0 1-1.4 1.4z" fill-rule="evenodd"/>
<path d="M103.3 73l.5-.3 .5-.1v2.8a1.4 1.4 0 0 1-1.3-.8 1.4 1.4 0 0 1 .3-1.6z" fill-rule="evenodd"/>
<path d="M105.2 72.6a1.4 1.4 0 0 1 1.4 1.4 1.4 1.4 0 0 1-1.4 1.4z" fill-rule="evenodd"/>
<path d="M277.6 103a1.13 1.13 0 0 1 1.8 0 1.13 1.13 0 0 1-.6 1.7 1.13 1.13 0 0 1-1.5-1h.7a.46 .46 0 0 1 .7-.4 .46 .46 0 0 1 .1 .7 .46 .46 0 0 1-.8-.2v-.1h-.7z" fill-rule="evenodd"/>
<circle cx="124.6" cy="109.3" r=".37"/>
<circle cx="130.2" cy="109.3" r=".37"/>
<circle cx="124.6" cy="117.6" r=".37"/>
<circle cx="130.2" cy="117.6" r=".37"/>
<circle cx="124.6" cy="114.9" r=".37"/>
<circle cx="130.2" cy="114.9" r=".37"/>
</g>
<g fill="none" stroke="#c90d0c" stroke-width=".68">
<path d="M206.6 76.2v1.4M209.4 76.2v1.4M49.1 89.4v1.4M51.9 89.4v1.4M65.8 89.4v1.4M68.6 89.4v1.4M82.9 89.4v1.4M85.7 89.4v1.4M199.3 98.3v1.4M202.1 98.3v1.4M211.3 89.7h44.8v30.7h-44.8zM258.9 89.7h33.6v30.7h-33.6z"/>
<path d="M278.5 95.3v8.4h8.4M278.5 95.3l-2.8 2.8M278.5 95.3l2.8 2.8M49.1 113.5v1.4M51.9 113.5v1.4M284.1 100.9l2.8 2.8M286.9 103.7l-2.8 2.8M9 135.6h1.5M9 138.3h1.5M9 132.8h1.5M25.8 135.3h1.4M25.8 138.1h1.4"/>
<path d="M25.8 132.5h1.4M9 141.1h1.5M25.8 140.9h1.4M202.9 151.2h1.4M202.9 148.4h1.4M202.9 145.6h1.4M202.9 154h1.4M207.1 151.2h1.4M207.1 148.4h1.4M207.1 145.6h1.4M207.1 154h1.4"/>
</g>
<path d="M247.7 106.5l1.4 1.4M249.1 105.1l-1.4 1.4M253.3 100.9v5.6h-5.6M253.3 100.9l-1.4 1.4M253.3 100.9l1.4 1.4" fill="none" stroke="#c90d0c" stroke-width=".34"/>
<path d="M203.8 72.1h8.4v6.9h-8.4zM46.2 85.2h8.5v7h-8.5zM63.1 85.2h8.3v7h-8.3zM80.1 85.2h8.4v7h-8.4zM196.5 94.1h8.4v7.1h-8.4zM46.2 109.3h8.5v6.9h-8.5zM4.8 130h7.1v13.9h-7.1zM21.6 129.7h7v14h-7zM201.5 142.8h8.4v14h-8.4z" fill="none" stroke="#c90d0c" stroke-width=".47"/>
<path d="M103.6 140h.9v5.6h-.9z" fill="#c90d0c" stroke="#c90d0c" stroke-width=".21"/>
<g fill="none" stroke="#0dab76" stroke-width=".21">
<path d="M47.9 70.7v3.6M53.5 70.7v12.5h69.4v45.6h10.1M67.8 70.4v3.6M73.4 70.4h1.1v12.3h49v43.3h9.5M87.7 70.4v3.6M90.5 70.4v3.6h8.6M93.3 70.4v11.7h30.7v41.2h9M137.5 73.4h-12.6v58.2h8.1M137.5 70.7h-3.9v13.7h28.5v47.2h15.7M137.5 76.2h-11.5v35.9h7M182.2 70.7v5.5M191.2 64.2v4.5"/>
<path d="M191.2 79.9v3.3M49.1 96.4v3.9M51.9 96.4h35.2v15.4M65.8 96.4v3.9M82.9 96.4v4.2M177.8 95.3h9.8M182.8 86v6.5h-5M202.4 83.2h4.2M87.1 117.4h-25.2v3h-10M106.7 102.6v9.2h5.9v2.5M112.6 119.9v3.1h-5.9v14.2M121.5 109.3h.3"/>
<path d="M133 103.7h-4.5v38.6h124.8v-16.3M133 106.5h-6.4v35.8h-7.3M177.8 100.9h4.7M177.8 117.6h6.1v38.1h-104.6v-29.1h-35.3v7M177.8 109.3h24.3v28.2h23.2M177.8 112.1h23.2v26.8h29.9M199.3 105.3v9.6h-21.5M32.8 132.5v.3h-16.8M46.8 132.5v2.8h-14v.3h-16.8M62.8 132.5v4.2h-26.1v1.4h-3.9v.2h-16.8M133 120.4h-12v11.2h-31.1v11.2M177.8 120.4h4.7v34.5h-106v-26.6h-18.5v5"/>
<path d="M177.8 123.3h2.8v30.7h-106.6v-21.5M177.8 128.8h8.9M214.1 126v3.1M219.7 126v2.8M225.3 126v25.2M230.9 126v28M275.7 126v25.2h-78.4M281.3 126v28h-84M32.8 140.9v.2h-16.8M44 144.8v1.1M58 144.5v1.4M197.3 145.6h17.7"/>
<path d="M222.2 147.8v.6h-24.9"/>
</g>
<g fill="#0dab76" stroke="#0dab76" stroke-width=".21">
<circle cx="106.7" cy="111.8" r=".55"/>
<circle cx="106.7" cy="103.1" r=".55"/>
<circle cx="214.1" cy="148.4" r=".55"/>
<circle cx="214.1" cy="145.6" r=".55"/>
<circle cx="185.9" cy="95.3" r=".55"/>
<circle cx="184.7" cy="95.3" r=".55"/>
<circle cx="32.8" cy="140.9" r=".55"/>
<circle cx="182.2" cy="73.4" r=".55"/>
<circle cx="182.2" cy="76.2" r=".55"/>
<circle cx="106.7" cy="123" r=".55"/>
<circle cx="68.6" cy="96.4" r=".55"/>
<circle cx="85.7" cy="96.4" r=".55"/>
<circle cx="57.4" cy="96.4" r=".55"/>
<circle cx="58" cy="132.5" r=".55"/>
<circle cx="76.5" cy="149.5" r=".55"/>
<circle cx="214.1" cy="151.2" r=".55"/>
<circle cx="225.3" cy="134.4" r=".55"/>
<circle cx="225.3" cy="151.2" r=".55"/>
<circle cx="230.9" cy="138.9" r=".55"/>
<circle cx="214.1" cy="154" r=".55"/>
<circle cx="230.9" cy="136.1" r=".55"/>
<circle cx="230.9" cy="154" r=".55"/>
<circle cx="44" cy="132.5" r=".55"/>
<circle cx="79.3" cy="151.5" r=".55"/>
<circle cx="32.8" cy="132.5" r=".55"/>
<circle cx="32.8" cy="135.3" r=".55"/>
<circle cx="32.8" cy="138.1" r=".55"/>
<circle cx="74" cy="147" r=".55"/>
<circle cx="61.9" cy="117.4" r=".55"/>
<circle cx="191.2" cy="65.6" r=".55"/>
<circle cx="179.4" cy="92.5" r=".55"/>
<circle cx="191.2" cy="83.2" r=".55"/>
</g>
<g font-size="3.5">
<text x="4.2" y="204.7">9/2/19</text>
<text x="15" y="204.7">8:53 AM f=1.10 /Users/arnoldsuarez/Dropbox/Eagle/VISUB_V1/VISUB_V1.sch (Sheet: 1/1)</text>
</g>
<g font-size="2.8" fill="#808080">
<text x="188.8" y="61.1">12V</text>
<text x="108.7" y="70.9">5V</text>
<text x="198.9" y="68.4" transform="rotate(-90 198.9 68.4)">TP1</text>
<text x="44.9" y="79.3">GND</text>
<text x="64.8" y="79.1">GND</text>
<text x="84.6" y="79.1">GND</text>
<text x="179.2" y="81.3">GND</text>
<text x="177.2" y="86.7">TP4</text>
<text x="181" y="89.5">TPT1P03</text>
<text x="214.4" y="86.3" transform="rotate(-90 214.4 86.3)">GND</text>
<text x="105" y="99.5">5V</text>
<text x="180.8" y="97.8">5V</text>
<text x="192.6" y="98.3" transform="rotate(-90 192.6 98.3)">GND</text>
<text x="46" y="105.4">GND</text>
<text x="54.7" y="104.1">TP12</text>
<text x="62.8" y="105.4">GND</text>
<text x="79.9" y="105.6">GND</text>
<text x="114.4" y="105.9" transform="rotate(-90 114.4 105.9)">TP2</text>
<text x="129.9" y="103.9" transform="rotate(-90 129.9 103.9)">GND</text>
<text x="207.1" y="108.4" transform="rotate(-90 207.1 108.4)">GND</text>
<text x="59.5" y="114.3">12V</text>
<text x="114.6" y="117.9">D1</text>
<text x="118.7" y="117.9" transform="rotate(-90 118.7 117.9)">GNDGND</text>
<text x="46" y="125.5">GND</text>
<text x="118.7" y="120.7" transform="rotate(-90 118.7 120.7)">GND</text>
<text x="194.4" y="131.6" transform="rotate(-90 194.4 131.6)">TP11</text>
<text x="262.8" y="131.1">5V GND</text>
<text x="212.4" y="134.2">5V GND</text>
<text x="233" y="137.2" transform="rotate(-90 233 137.2)">T</text>
<text x="233" y="135.5" transform="rotate(-90 233 135.5)">P6</text>
<text x="107.5" y="141.7">T1</text>
<text x="138.6" y="140">ARDUINO_NANO1</text>
<text x="238.6" y="138.9" transform="rotate(-90 238.6 138.9)">TP5</text>
<text x="29.8" y="145.9">GND</text>
<text x="81.7" y="149.8" transform="rotate(-90 81.7 149.8)">TP9</text>
<text x="107.5" y="144.8">2N2222</text>
<text x="119" y="147.3">GND</text>
<text x="212.2" y="144.5">GND</text>
<text x="220.6" y="144.8">5V</text>
<text x="41" y="150.9">GND</text>
<text x="55" y="150.9">GND</text>
<text x="84.2" y="152.3" transform="rotate(-90 84.2 152.3)">TP8</text>
<text x="87" y="154.3" transform="rotate(-90 87 154.3)">TP7</text>
<text x="103.6" y="153.5">GND</text>
</g>
<g font-size="2.8" fill="#c90d0c">
<text x="227.8" y="94.4">ITG/MPU</text>
<text x="241.3" y="94.2">GY-521</text>
<text x="275.7" y="95.3" transform="rotate(-90 275.7 95.3)">X</text>
<text x="254.1" y="99.5" transform="rotate(-90 254.1 99.5)">x</text>
<text x="286.9" y="100.9" transform="rotate(-90 286.9 100.9)">Y</text>
<text x="247.7" y="103.7" transform="rotate(-90 247.7 103.7)">y</text>
<text x="275.7" y="106.5" transform="rotate(-90 275.7 106.5)">Z</text>
<text x="214.7" y="110.9" transform="rotate(-90 214.7 110.9)">3.3V (or 5v)</text>
<text x="264.5" y="109.3" transform="rotate(-90 264.5 109.3)">3.3V</text>
</g>
<g font-size="2.4" fill="#808080">
<text x="48.8" y="65.3" transform="rotate(-90 48.8 65.3)">GND</text>
<text x="51.6" y="65.3" transform="rotate(-90 51.6 65.3)">V+</text>
<text x="54.4" y="65.3" transform="rotate(-90 54.4 65.3)">SIG</text>
<text x="68.6" y="65" transform="rotate(-90 68.6 65)">GND</text>
<text x="71.4" y="65" transform="rotate(-90 71.4 65)">V+</text>
<text x="74.2" y="65" transform="rotate(-90 74.2 65)">SIG</text>
<text x="88.5" y="65" transform="rotate(-90 88.5 65)">GND</text>
<text x="91.3" y="65" transform="rotate(-90 91.3 65)">V+</text>
<text x="94.1" y="65" transform="rotate(-90 94.1 65)">SIG</text>
<text x="142.8" y="71.5">BLU-A</text>
<text x="158.6" y="71.5">BLU-C</text>
<text x="142.8" y="74.3">GRN-A</text>
<text x="142.8" y="77.1">RED-A</text>
<text x="157.9" y="74.3">GRN-C</text>
<text x="158.2" y="77.1">RED-C</text>
<text x="206.2" y="81.5" transform="rotate(-90 206.2 81.5)">1</text>
<text x="209" y="81.5" transform="rotate(-90 209 81.5)">2</text>
<text x="49.9" y="88.2" transform="rotate(-90 49.9 88.2)">-</text>
<text x="52.7" y="88.2" transform="rotate(-90 52.7 88.2)">+</text>
<text x="66.7" y="88.2" transform="rotate(-90 66.7 88.2)">-</text>
<text x="69.5" y="88.2" transform="rotate(-90 69.5 88.2)">+</text>
<text x="83.7" y="88.2" transform="rotate(-90 83.7 88.2)">-</text>
<text x="86.5" y="88.2" transform="rotate(-90 86.5 88.2)">+</text>
<text x="48.7" y="94.2" transform="rotate(-90 48.7 94.2)">-</text>
<text x="51.5" y="94.7" transform="rotate(-90 51.5 94.7)">+</text>
<text x="65.5" y="94.2" transform="rotate(-90 65.5 94.2)">-</text>
<text x="68.2" y="94.7" transform="rotate(-90 68.2 94.7)">+</text>
<text x="82.5" y="94.2" transform="rotate(-90 82.5 94.2)">-</text>
<text x="85.3" y="94.7" transform="rotate(-90 85.3 94.7)">+</text>
<text x="133.4" y="92.1">16</text>
<text x="133.4" y="94.9">17</text>
<text x="141.2" y="93.3">TX1</text>
<text x="165.6" y="93.3">VIN</text>
<text x="174.7" y="94.9">14</text>
<text x="174.7" y="92.1">15</text>
<text x="133.4" y="97.7">18</text>
<text x="133.4" y="100.5">19</text>
<text x="141.2" y="96.1">RX0</text>
<text x="141.2" y="98.9">RESET</text>
<text x="141.2" y="101.7">GND</text>
<text x="161.7" y="98.9">RESET</text>
<text x="164.3" y="96.1">GND</text>
<text x="166.7" y="101.7">5V</text>
<text x="174.7" y="100.5">12</text>
<text x="174.7" y="97.7">13</text>
<text x="133.4" y="103.3">20</text>
<text x="133.4" y="106.1">21</text>
<text x="141.2" y="104.5">D2</text>
<text x="141.2" y="107.3">D3</text>
<text x="166.7" y="107.3">A6</text>
<text x="166.7" y="104.5">A7</text>
<text x="174.7" y="106.1">10</text>
<text x="174.7" y="103.3">11</text>
<text x="198.9" y="103.6" transform="rotate(-90 198.9 103.6)">1</text>
<text x="201.7" y="103.6" transform="rotate(-90 201.7 103.6)">2</text>
<text x="49.9" y="112.3" transform="rotate(-90 49.9 112.3)">-</text>
<text x="52.7" y="112.3" transform="rotate(-90 52.7 112.3)">+</text>
<text x="133.4" y="108.9">22</text>
<text x="133.4" y="111.7">23</text>
<text x="141.2" y="110.1">D4</text>
<text x="141.2" y="112.9">D5</text>
<text x="166.7" y="112.9">A4</text>
<text x="166.7" y="110.1">A5</text>
<text x="174.7" y="111.7">8</text>
<text x="174.7" y="108.9">9</text>
<text x="48.7" y="118.2" transform="rotate(-90 48.7 118.2)">-</text>
<text x="51.5" y="118.8" transform="rotate(-90 51.5 118.8)">+</text>
<text x="133.4" y="114.5">24</text>
<text x="133.4" y="117.3">25</text>
<text x="141.2" y="115.7">D6</text>
<text x="141.2" y="118.5">D7</text>
<text x="166.7" y="118.5">A2</text>
<text x="166.7" y="115.7">A3</text>
<text x="174.7" y="117.3">6</text>
<text x="174.7" y="114.5">7</text>
<text x="215" y="117.9" transform="rotate(-90 215 117.9)">VCC</text>
<text x="220.6" y="117.9" transform="rotate(-90 220.6 117.9)">GND</text>
<text x="226.2" y="117.9" transform="rotate(-90 226.2 117.9)">SCL</text>
<text x="231.8" y="117.9" transform="rotate(-90 231.8 117.9)">SDA</text>
<text x="237.4" y="117.9" transform="rotate(-90 237.4 117.9)">XDA</text>
<text x="242.9" y="117.9" transform="rotate(-90 242.9 117.9)">XCL</text>
<text x="248.5" y="117.9" transform="rotate(-90 248.5 117.9)">ADO</text>
<text x="254.1" y="117.9" transform="rotate(-90 254.1 117.9)">INT</text>
<text x="265.3" y="117.9" transform="rotate(-90 265.3 117.9)">VCC</text>
<text x="270.9" y="117.9" transform="rotate(-90 270.9 117.9)">GND</text>
<text x="276.5" y="117.9" transform="rotate(-90 276.5 117.9)">SCL</text>
<text x="282.1" y="117.9" transform="rotate(-90 282.1 117.9)">SDA</text>
<text x="287.7" y="117.9" transform="rotate(-90 287.7 117.9)">DRDY</text>
<text x="133.4" y="120.1">26</text>
<text x="133.4" y="122.9">27</text>
<text x="133.4" y="125.6">28</text>
<text x="141.2" y="121.3">D8</text>
<text x="141.2" y="124.1">D9</text>
<text x="166.7" y="124.1">A0</text>
<text x="166.7" y="121.3">A1</text>
<text x="174.7" y="125.6">3</text>
<text x="174.7" y="122.9">4</text>
<text x="174.7" y="120.1">5</text>
<text x="133.4" y="128.4">29</text>
<text x="133.4" y="131.2">30</text>
<text x="141.2" y="126.9">D10</text>
<text x="141.2" y="129.7">D11</text>
<text x="163.3" y="126.9">AREF</text>
<text x="165.4" y="129.7">3V3</text>
<text x="174.7" y="131.2">1</text>
<text x="174.7" y="128.4">2</text>
<text x="213.7" y="128" transform="rotate(-90 213.7 128)">VCC</text>
<text x="219.3" y="128.3" transform="rotate(-90 219.3 128.3)">GND</text>
<text x="224.9" y="127.6" transform="rotate(-90 224.9 127.6)">SCL</text>
<text x="230.5" y="127.9" transform="rotate(-90 230.5 127.9)">SDA</text>
<text x="236.1" y="127.9" transform="rotate(-90 236.1 127.9)">XDA</text>
<text x="241.7" y="127.6" transform="rotate(-90 241.7 127.6)">XCL</text>
<text x="247.3" y="128.2" transform="rotate(-90 247.3 128.2)">ADO</text>
<text x="252.9" y="126.8" transform="rotate(-90 252.9 126.8)">INT</text>
<text x="264.1" y="128" transform="rotate(-90 264.1 128)">VCC</text>
<text x="269.7" y="128.3" transform="rotate(-90 269.7 128.3)">GND</text>
<text x="275.3" y="127.6" transform="rotate(-90 275.3 127.6)">SCL</text>
<text x="280.9" y="127.9" transform="rotate(-90 280.9 127.9)">SDA</text>
<text x="286.5" y="129.7" transform="rotate(-90 286.5 129.7)">DRDY</text>
<text x="13" y="138">2</text>
<text x="13" y="135.2">3</text>
<text x="13" y="132.4">4</text>
<text x="29.8" y="137.7">2</text>
<text x="29.8" y="134.9">3</text>
<text x="29.8" y="132.1">4</text>
<text x="141.2" y="132.5">D12</text>
<text x="165.2" y="132.5">D13</text>
<text x="13" y="140.8">1</text>
<text x="29.8" y="140.5">1</text>
<text x="199.1" y="145.2">1</text>
<text x="199.1" y="148">3</text>
<text x="211.1" y="145.2">2</text>
<text x="211.1" y="148">4</text>
<text x="199.1" y="150.8">5</text>
<text x="199.1" y="153.6">7</text>
<text x="211.1" y="150.8">6</text>
<text x="211.1" y="153.6">8</text>
</g>
<g font-size="2" fill="#c90d0c">
<text x="49.6" y="69.7" transform="rotate(-90 49.6 69.7)">B</text>
<text x="52.4" y="69.8" transform="rotate(-90 52.4 69.8)">R</text>
<text x="55.2" y="70.3" transform="rotate(-90 55.2 70.3)">W</text>
<text x="69.5" y="69.4" transform="rotate(-90 69.5 69.4)">B</text>
<text x="72.3" y="69.6" transform="rotate(-90 72.3 69.6)">R</text>
<text x="75.1" y="70" transform="rotate(-90 75.1 70)">W</text>
<text x="89.3" y="69.4" transform="rotate(-90 89.3 69.4)">B</text>
<text x="92.1" y="69.6" transform="rotate(-90 92.1 69.6)">R</text>
<text x="94.9" y="70" transform="rotate(-90 94.9 70)">W</text>
</g>
</svg>
